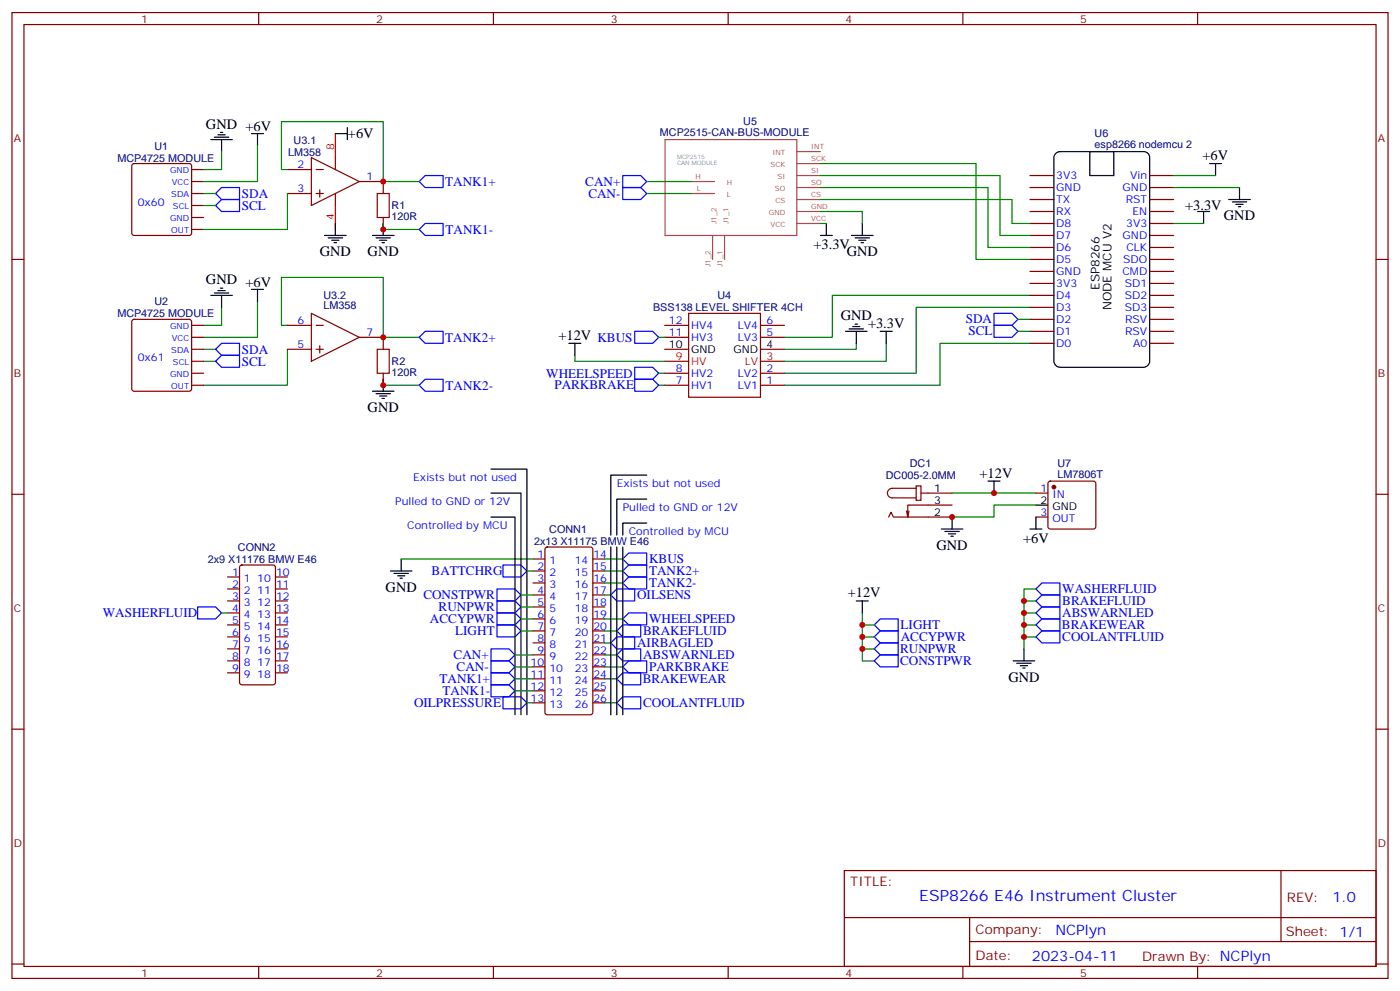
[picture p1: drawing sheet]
<svg xmlns="http://www.w3.org/2000/svg" width="412mm" height="292mm" viewBox="0 0 412 292" stroke-linecap="round" stroke-linejoin="round" font-family="sans-serif">
<g fill="none" stroke="#870000" stroke-width=".35">
<path d="M3.5 3.7h405.4v284.3h-405.4zM7.1 7.2h398.2v277.3h-398.2zM76.2 3.7v3.5M145.3 3.7v3.5M214.5 3.7v3.5M283.6 3.7v3.5M352.8 3.7v3.5M39 48.4l.5-.2h16.2l.5 .2 .2 .5v19.7l-.2 .5-.5 .2h-16.2l-.5-.2-.2-.5v-19.7zM56.4 57h3.6M56.4 53.4h3.6M56.4 49.9h3.6M84.7 57h7"/>
<path d="M84.7 49.9h7M91.7 46.4l14.1 7-14.1 7.1zM93.1 57h2.1M93.1 49.9h2.1M94.2 55.9v2.1M98.8 46.4v3.5M98.8 57v3.5M105.8 53.4h7.1v3.6M303.4 58.7h7M303.4 51.7h7M303.4 55.2h7M338.7 58.7h7"/>
<path d="M338.7 51.7h7M338.7 55.2h7M3.5 76.4h3.6M56.4 67.6h3.6M56.4 64h3.6M56.4 60.5h3.6M112.9 64v3.6M303.4 76.4h7M303.4 62.3h7M303.4 69.3h7M303.4 65.8h7M303.4 79.9h7"/>
<path d="M303.4 72.8h7M338.7 76.4h7M338.7 62.3h7M338.7 69.3h7M338.7 65.8h7M338.7 79.9h7M338.7 72.8h7M405.3 76.4h3.6M39 94.2l.5-.2h16.2l.5 .2 .2 .5v19.8l-.2 .5-.5 .2h-16.2l-.5-.3-.2-.4v-19.8zM56.4 99.3h3.6M56.4 95.8h3.6M84.7 95.8h7"/>
<path d="M91.7 92.3l14.1 7-14.1 7.1zM93.1 95.8h2.1M105.8 99.3h7.1v3.5M195.8 99.3h7M195.8 95.8h7M202.8 92.3h21.2v24.6h-21.2zM224 99.3h7.1M224 95.8h7.1M303.4 87h7M303.4 90.5h7M303.4 97.5h7M303.4 94h7"/>
<path d="M303.4 83.4h7M338.7 87h7M338.7 90.5h7M338.7 97.5h7M338.7 94h7M338.7 83.4h7M56.4 113.4h3.6M56.4 109.9h3.6M56.4 106.4h3.6M56.4 102.8h3.6M84.7 102.8h7M93.1 102.8h2.1"/>
<path d="M94.2 101.8v2.1M112.9 109.9v3.5M195.8 113.4h7M195.8 109.9h7M195.8 106.4h7M195.8 102.8h7M224 113.4h7.1M224 109.9h7.1M224 106.4h7.1M224 102.8h7.1M303.4 101.1h7M338.7 101.1h7"/>
<path d="M3.5 145.5h3.6M261.8 152.2l.7-1.4 .7 1.4h17.3M267.8 150.5l-.4 1.7M269.9 143.1h1.4v4.2h-1.4zM269.9 143.8h-7.1a1.41 1.41 0 0 0-1.4 1.4 1.41 1.41 0 0 0 1.4 1.4h7.1M271.3 145.2h9.2M280.5 148.7h-13.1v3.5l-.3-1.7M305.2 152.2h3.5M305.2 145.2h3.5M308.9 141.8l.5-.2h12.7l.5 .2 .2 .5v12.7l-.2 .5-.5 .3h-12.7l-.5-.3-.2-.5v-12.7zM405.3 145.5h3.6M67 169.9h3.6"/>
<path d="M67 173.4h3.6M67 176.9h3.6M70.8 166.5l.5-.2h9.1l.7 .5v34.1l-.4 .7h-9.4l-.7-.4v-34.2zM81.1 169.9h3.6M81.1 173.4h3.6M81.1 176.9h3.6M157 164.6h3.5M157 168.1h3.5M157 171.6h3.5M157 175.2h3.5M157 178.7h3.5M160.7 161.2l.5-.2h12.7l.7 .5v48.2l-.4 .7h-13l-.6-.4-.1-48.3z"/>
<path d="M174.6 164.6h3.6M174.6 168.1h3.6M174.6 171.6h3.6M174.6 175.2h3.6M174.6 178.7h3.6M67 180.4h3.6M67 184h3.6M67 187.5h3.6M67 191h3.6M67 194.6h3.6M67 198.1h3.6M81.1 180.4h3.6"/>
<path d="M81.1 184h3.6M81.1 187.5h3.6M81.1 191h3.6M81.1 194.6h3.6M81.1 198.1h3.6M157 182.2h3.5M157 185.7h3.5M157 189.3h3.5M157 192.8h3.5M157 196.3h3.5M157 199.8h3.5M174.6 182.2h3.6"/>
<path d="M174.6 185.7h3.6M174.6 189.3h3.6M174.6 192.8h3.6M174.6 196.3h3.6M174.6 199.8h3.6M3.5 214.7h3.6M157 203.4h3.5M157 206.9h3.5M174.6 203.4h3.6M174.6 206.9h3.6M405.3 214.7h3.6M248.7 256.3h156.6v28.2h-156.6z"/>
<path d="M377.3 256.3v20.9M248.7 270.1h156.5M285.6 277.2h119.6M285.6 270.1v14.2M3.5 283.8h3.6M76.2 284.5v3.5M145.3 284.5v3.5M214.5 284.5v3.5M283.6 284.5v3.5M352.8 284.5v3.5M405.3 283.8h3.6"/>
</g>
<g fill="none" stroke="#000" stroke-width=".35">
<path d="M64.2 39.7h2.1M64.9 39h.7M74.1 39.3h3.5M75.8 39.3v3.6M98.8 39.3h3.5M102.3 37.6v3.5M62.1 41.1h6.3M63.1 40.4h4.3M65.3 41.1v3.5M311 45.1l1.2-.5h24.7a1.76 1.76 0 0 1 1.8 1.8v60a1.89 1.89 0 0 1-1.8 1.7h-24.7a1.89 1.89 0 0 1-1.8-1.7v-60zM321 44.6h7.1v7.1h-7.1zM356.3 48.2h3.5"/>
<path d="M358.1 48.2v3.5M361.9 58.7h6.4M363 59.4h4.2M365.1 55.2v3.5M95.6 69.3h6.4M96.7 70h4.2M97.7 70.7h2.1M98.4 71.4h.7M98.8 65.8v3.5M109.7 69.3h6.4M110.8 70h4.2M111.8 70.7h2.1"/>
<path d="M112.5 71.4h.7M112.9 65.8v3.5M241.7 69.3h3.5M243.4 65.8v3.5M250.8 69.3h6.4M251.9 70h4.2M252.9 70.7h2.2M253.6 71.4h.8M254 65.8v3.5M352.8 62.3h3.5M354.5 62.3v3.5M364.1 60.1h2.1"/>
<path d="M364.8 60.9h.7M62.1 87h6.3M63.1 86.3h4.3M64.2 85.5h2.1M64.9 84.8h.7M65.3 87v3.5M74.1 85.2h3.5M75.8 85.2v3.5M249.1 97.5h6.3M250.1 96.8h4.3M251.2 96.1h2.1M251.9 95.4h.7"/>
<path d="M252.2 97.5v3.6M259.3 97.5h3.5M261.1 97.5v3.6M109.7 115.2h6.4M110.8 115.9h4.2M111.8 116.6h2.1M112.5 117.3h.7M112.9 111.7v3.5M167.6 101.1h3.5M169.3 101.1v3.5M144.6 138.1h10.6v72.3M190.5 139.9h-10.6v17.6"/>
<path d="M144.6 145.2h8.9v65.2M144.6 152.2h7.1v58.2M190.5 154h-7.1v3.5M190.5 146.9h-8.8v10.6M277.3 155.8h6.3M278.3 156.5h4.3M279.4 157.2h2.1M280.1 157.9h.7M280.5 152.2v3.6M291 141.6h3.6M292.8 141.6v3.6M303.4 155.8h3.5"/>
<path d="M305.2 148.7h3.5M305.2 152.2v3.6M115 168.1h6.4M116.1 168.8h4.2M117.1 169.5h2.1M117.8 170.2h.7M118.2 164.6v3.5M179.9 161v49.4M181.7 161v49.4M183.4 161v49.4M252.2 176.9h3.6M254 176.9v3.5"/>
<path d="M298.4 194.6h6.4M299.5 195.3h4.2M300.6 196h2.1M301.3 196.7h.7M301.6 191v3.6"/>
</g>
<g fill="none" stroke="#008700" stroke-width=".35">
<path d="M60 57h3.5M65.3 44.6v5.3h-5.3M75.8 42.9v10.5h-15.8M84.7 57v10.6h-24.7M84.7 49.9h-1.8v-14.1h30v17.6h10.6M190.5 53.4h13.1M190.5 57h13.1M241.7 58.7h56.4v7.1h5.3M241.7 51.7h52.9v17.6h8.8M241.7 55.2h49.3v17.6h12.4M241.7 48.2h45.8v28.2h15.9M345.7 51.7h12.4"/>
<path d="M345.7 55.2h19.4M60 60.5h3.5M112.9 65.8v1.8h10.6M241.7 62.3h12.3v3.5M241.7 65.8h1.7M345.7 65.8h8.8M65.3 90.5v5.3h-5.3M75.8 88.7v10.6h-15.8M84.7 95.8h-1.8v-14.1h30v17.6h10.6M194 99.3h1.8M299.9 94h3.5M299.9 97.5h3.5"/>
<path d="M303.4 87h-58.2v12.3h-14.1M303.4 90.5h-33.5v19.4h-38.8M60 106.4h3.5M60 102.8h3.5M84.7 102.8v10.6h-24.7M112.9 111.7v1.7h10.6M169.3 104.6v1.8h26.5M194 113.4h1.8M194 109.9h1.8M252.2 101.1v1.7h-21.1M261.1 101.1v5.3h-30M303.4 101.1h-26.5v12.3h-45.8"/>
<path d="M280.5 145.2h24.7M305.2 148.7h-12.4v3.5h-12.3M118.2 164.6h38.8M153.5 175.2h3.5M153.5 178.7h3.5M155.2 168.1h1.8M178.2 164.6h5.2M178.2 168.1h5.2M178.2 171.6h5.2M178.2 175.2h1.7M305.2 176.9h-3.6v14.1M305.2 173.4h-3.6v3.5"/>
<path d="M65.3 180.4h1.7M151.7 192.8h5.3M151.7 196.3h5.3M151.7 199.8h5.3M153.5 182.2h3.5M153.5 185.7h3.5M178.2 182.2h5.2M178.2 185.7h3.5M178.2 189.3h1.7M178.2 192.8h3.5M178.2 196.3h5.2M178.2 199.8h3.5"/>
<path d="M254 180.4v14.2h3.5M254 184h3.5M254 187.5h3.5M254 191h3.5M301.6 184h3.6M301.6 187.5h3.6M301.6 180.4h3.6M151.7 203.4h5.3M155.2 206.9h1.8M178.2 206.9h3.5"/>
</g>
<g fill="none" stroke="#00f" stroke-width=".35">
<path d="M63.5 57l1.8-1.8h5.3v3.5h-5.3zM123.5 53.4l1.7-1.7h5.3v3.5h-5.3zM183.4 51.7h5.3l1.8 1.7-1.8 1.8h-5.3zM183.4 55.2h5.3l1.8 1.8-1.8 1.7h-5.3zM63.5 60.5l1.8-1.8h5.3v3.6h-5.3zM123.5 67.6l1.7-1.8h5.3v3.5h-5.3zM123.5 99.3l1.7-1.8h5.3v3.6h-5.3zM187 97.5h5.3l1.7 1.8-1.7 1.8h-5.3zM292.8 92.3h5.3l1.8 1.7-1.8 1.8h-5.3zM292.8 95.8h5.3l1.8 1.7-1.8 1.8h-5.3zM63.5 106.4l1.8-1.8h5.3v3.5h-5.3zM63.5 102.8l1.8-1.7h5.3v3.5h-5.3z"/>
<path d="M123.5 113.4l1.7-1.7h5.3v3.5h-5.3zM187 111.7h5.3l1.7 1.7-1.7 1.8h-5.3zM187 108.1h5.3l1.7 1.8-1.7 1.8h-5.3zM58.2 178.7h5.3l1.8 1.7-1.8 1.8h-5.3zM146.4 173.4h5.3l1.8 1.8-1.8 1.7h-5.3zM146.4 176.9h5.3l1.8 1.8-1.8 1.7h-5.3zM148.2 166.3h5.3l1.7 1.8-1.7 1.8h-5.3zM179.9 175.2l1.8-1.8h5.3v3.5h-5.3zM183.4 164.6l1.8-1.8h5.3v3.5h-5.3zM183.4 168.1l1.8-1.8h5.3v3.6h-5.3zM183.4 171.6l1.8-1.7h5.3v3.5h-5.3zM306.9 175.2h5.3v3.5h-5.3l-1.7-1.8z"/>
<path d="M306.9 178.7h5.3v3.5h-5.3l-1.7-1.8zM306.9 171.6h5.3v3.6h-5.3l-1.7-1.8zM144.6 191h5.3l1.8 1.8-1.8 1.8h-5.3zM144.6 194.6h5.3l1.8 1.7-1.8 1.8h-5.3zM144.6 198.1h5.3l1.8 1.7-1.8 1.8h-5.3zM146.4 180.4h5.3l1.8 1.8-1.8 1.8h-5.3zM146.4 184h5.3l1.8 1.7-1.8 1.8h-5.3zM179.9 189.3l1.8-1.8h5.3v3.5h-5.3zM181.7 199.8l1.7-1.7h5.3v3.5h-5.3zM183.4 182.2l1.8-1.8h5.3v3.6h-5.3zM183.4 184h5.3v3.5h-5.3l-1.7-1.8zM183.4 191h5.3v3.6h-5.3l-1.7-1.8z"/>
<path d="M183.4 196.3l1.8-1.7h5.3v3.5h-5.3zM257.5 191l1.8-1.7h5.3v3.5h-5.3zM257.5 187.5l1.8-1.8h5.3v3.6h-5.3zM257.5 184l1.8-1.8h5.3v3.5h-5.3zM259.3 192.8h5.3v3.5h-5.3l-1.8-1.7zM305.2 184l1.7-1.8h5.3v3.5h-5.3zM305.2 187.5l1.7-1.8h5.3v3.6h-5.3zM144.6 201.6h5.3l1.8 1.8-1.8 1.7h-5.3zM148.2 205.1h5.3l1.7 1.8-1.7 1.8h-5.3zM181.7 206.9l1.7-1.8h5.3v3.6h-5.3z"/>
</g>
<path d="M111.1 57h3.6v7h-3.6zM111.1 102.8h3.6v7.1h-3.6z" fill="none" stroke="#a10000" stroke-width=".35"/>
<path d="M98.8 39.3v7.1M98.8 60.5v7.1" fill="none" stroke="#f00" stroke-width=".35"/>
<path d="M195.9 41.1h38.8v28.2h-38.8zM203.6 57h6.9M203.6 53.4h6.9M234.7 44.6h7M234.7 48.2h7M234.7 51.7h7M234.7 55.2h7M234.7 58.7h7M209.9 69.4v7M213.4 69.4v7M234.7 62.3h7M234.7 65.8h7" fill="none" stroke="#a64a4a" stroke-width=".35"/>
<circle cx="310.4" cy="143.4" r=".53" fill="#870000" stroke="#870000" stroke-width=".35"/>
<g fill="#c00">
<circle cx="112.9" cy="53.4" r=".88"/>
<circle cx="112.9" cy="67.6" r=".88"/>
<circle cx="112.9" cy="113.4" r=".88"/>
<circle cx="112.9" cy="99.3" r=".88"/>
<circle cx="280.5" cy="152.2" r=".88"/>
<circle cx="292.8" cy="145.2" r=".88"/>
<circle cx="254" cy="184" r=".88"/>
<circle cx="254" cy="187.5" r=".88"/>
<circle cx="254" cy="191" r=".88"/>
<circle cx="301.6" cy="187.5" r=".88"/>
<circle cx="301.6" cy="184" r=".88"/>
<circle cx="301.6" cy="180.4" r=".88"/>
<circle cx="301.6" cy="176.9" r=".88"/>
</g>
<text font-size="4.6" fill="#00f" x="270.8" y="265.3">ESP8266 E46 Instrument Cluster</text>
<g font-size="4.2">
<text x="60.7" y="37.9">GND +6V</text>
<text x="102.5" y="40.7">+6V</text>
<text x="354.2" y="47.1">+6V</text>
<text x="349.1" y="61.9">+3.3V</text>
<text x="360.5" y="64.8">GND</text>
<text x="94.2" y="75.4">GND</text>
<text x="108.3" y="75.4">GND</text>
<text x="239.6" y="73.3">+3.3V</text>
<text x="249.4" y="75.4">GND</text>
<text x="60.7" y="83.8">GND +6V</text>
<text x="247.6" y="94.3">GND</text>
<text x="164.5" y="100">+12V KBUS</text>
<text x="255.7" y="96.5">+3.3V</text>
<text x="108.3" y="121.3">GND</text>
<text x="288.5" y="140.6">+12V</text>
<text x="275.9" y="161.8">GND</text>
<text x="301.4" y="159.7">+6V</text>
<text x="113.6" y="174.2">GND</text>
<text x="249.7" y="175.9">+12V</text>
<text x="297" y="200.6">GND</text>
</g>
<g font-size="4.2" fill="#00f">
<text x="392.5" y="265.6">1.0</text>
<text x="310.9" y="275.1">NCPlyn</text>
<text x="304" y="282.9">2023-04-11</text>
</g>
<g font-size="3.9" fill="#00f">
<text x="71.2" y="58.3">SDA</text>
<text x="131.1" y="54.8">TANK1+</text>
<text x="172.4" y="54.7">CAN+</text>
<text x="173.3" y="58.2">CAN-</text>
<text x="71.2" y="61.9">SCL</text>
<text x="131.2" y="68.9">TANK1-</text>
<text x="284.5" y="95.1">SDA</text>
<text x="131.1" y="100.7">TANK2+</text>
<text x="285.2" y="98.7">SCL</text>
<text x="71.2" y="107.7">SCL</text>
<text x="71.2" y="104.2">SDA</text>
<text x="160.9" y="111.1">WHEELSPEED</text>
<text x="131.2" y="114.8">TANK2-</text>
<text x="163.3" y="114.6">PARKBRAKE</text>
<text x="191.2" y="165.8">KBUS</text>
<text x="127.1" y="169.4">BATTCHRG</text>
<text x="191.2" y="169.4">TANK2+</text>
<text x="191.2" y="172.9">TANK2-</text>
<text x="124.7" y="176.4">CONSTPWR</text>
<text x="129.2" y="179.9">RUNPWR</text>
<text x="187.7" y="176.4">OILSENS</text>
<text x="312.9" y="178.2">BRAKEFLUID</text>
<text x="312.9" y="174.6">WASHERFLUID</text>
<text x="30.3" y="181.7">WASHERFLUID</text>
<text x="126.6" y="183.5">ACCYPWR</text>
<text x="191.2" y="183.5">WHEELSPEED</text>
<text x="265.3" y="185.2">LIGHT</text>
<text x="312.8" y="185.2">BRAKEWEAR</text>
<text x="312.9" y="181.7">ABSWARNLED</text>
<text x="134.1" y="187">LIGHT</text>
<text x="187.7" y="190.5">AIRBAGLED</text>
<text x="189.4" y="187">BRAKEFLUID</text>
<text x="265.3" y="188.7">ACCYPWR</text>
<text x="312.9" y="188.8">COOLANTFLUID</text>
<text x="133.6" y="194">CAN+</text>
<text x="134.5" y="197.6">CAN-</text>
<text x="189.4" y="194">ABSWARNLED</text>
<text x="191.2" y="197.6">PARKBRAKE</text>
<text x="265.2" y="195.8">CONSTPWR</text>
<text x="265.2" y="192.2">RUNPWR</text>
<text x="129.5" y="201.1">TANK1+</text>
<text x="189.4" y="201.1">BRAKEWEAR</text>
<text x="122" y="208.2">OILPRESSURE</text>
<text x="130.4" y="204.6">TANK1-</text>
<text x="189.4" y="208.2">COOLANTFLUID</text>
</g>
<g font-size="3.9" fill="#800">
<text x="250.5" y="260.9">TITLE:</text>
<text x="379.1" y="265.6">REV:</text>
<text x="287.4" y="275.1">Company:</text>
<text x="378.7" y="275.7">Sheet: 1/1</text>
<text x="287.4" y="282.8">Date:</text>
<text x="336.4" y="282.8">Drawn By: NCPlyn</text>
</g>
<g font-size="3.5">
<text x="323.8" y="85.3" transform="rotate(-90 323.8 85.3)">ESP8266</text>
<text x="327.4" y="91.3" transform="rotate(-90 327.4 91.3)">NODE MCU V2</text>
</g>
<g font-size="3.2" fill="#800">
<text x="41.6" y="6.7">1</text>
<text x="110.8" y="6.7">2</text>
<text x="179.9" y="6.7">3</text>
<text x="249.1" y="6.7">4</text>
<text x="318.2" y="6.7">5</text>
<text x="4.1" y="41.8">A</text>
<text x="405.9" y="41.8">A</text>
<text x="4.1" y="110.9">B</text>
<text x="405.9" y="110.9">B</text>
<text x="4.1" y="180.1">C</text>
<text x="405.9" y="180.1">C</text>
<text x="4.1" y="249.2">D</text>
<text x="405.9" y="249.2">D</text>
<text x="41.6" y="287.5">1</text>
<text x="110.8" y="287.5">2</text>
<text x="179.9" y="287.5">3</text>
<text x="249.1" y="287.5">4</text>
<text x="318.2" y="287.5">5</text>
</g>
<g font-size="3.2" fill="#000080">
<text x="194.4" y="40.1">MCP2515-CAN-BUS-MODULE</text>
<text x="219" y="36.8">U5</text>
<text x="322.4" y="40.4">U6</text>
<text x="34.6" y="47.6">MCP4725 MODULE</text>
<text x="45.5" y="44">U1</text>
<text x="84.9" y="45.8">LM358</text>
<text x="86.5" y="42.3">U3.1</text>
<text x="322.4" y="43.6">esp8266 nodemcu 2</text>
<text x="115.4" y="64.8">120R</text>
<text x="115.4" y="61.6">R1</text>
<text x="45.5" y="89.9">U2</text>
<text x="95.3" y="88">U3.2</text>
<text x="211.3" y="88.1">U4</text>
<text x="34.6" y="93.4">MCP4725 MODULE</text>
<text x="95.3" y="91.1">LM358</text>
<text x="192.4" y="91.6">BSS138 LEVEL SHIFTER 4CH</text>
<text x="115.4" y="107.5">R2</text>
<text x="115.4" y="110.7">120R</text>
<text x="268" y="137.4">DC1</text>
<text x="311.5" y="137.4">U7</text>
<text x="260.9" y="141.1">DC005-2.0MM</text>
<text x="311.5" y="140.6">LM7806T</text>
<text x="157.3" y="160.5">2x13 X11175 BMW E46</text>
<text x="161.8" y="156.8">CONN1</text>
<text x="61.2" y="165.7">2x9 X11176 BMW E46</text>
<text x="70.1" y="162.2">CONN2</text>
</g>
<g font-size="3.2" fill="#f00">
<text x="98.4" y="44.3" transform="rotate(-90 98.4 44.3)">8</text>
<text x="98.4" y="64.6" transform="rotate(-90 98.4 64.6)">4</text>
<text x="199.1" y="106">9</text>
<text x="203.6" y="107.4">HV</text>
<text x="219.4" y="107.4">LV</text>
<text x="225.8" y="106">3</text>
</g>
<g font-size="3.2" fill="#00f">
<text x="87.6" y="49.6">2</text>
<text x="107.9" y="53.1">1</text>
<text x="311.1" y="52.7">3V3</text>
<text x="332.9" y="52.7">Vin</text>
<text x="87.6" y="56.6">3</text>
<text x="311.1" y="59.8">TX</text>
<text x="311.1" y="56.3">GND</text>
<text x="330.7" y="56.3">GND</text>
<text x="331.6" y="59.8">RST</text>
<text x="40.6" y="60.5">0x60</text>
<text x="311.1" y="63.3">RX</text>
<text x="333.6" y="63.3">EN</text>
<text x="311.1" y="66.9">D8</text>
<text x="311.1" y="70.4">D7</text>
<text x="330.7" y="70.4">GND</text>
<text x="331.8" y="66.9">3V3</text>
<text x="311.1" y="77.4">D5</text>
<text x="311.1" y="73.9">D6</text>
<text x="330.8" y="77.4">SDO</text>
<text x="331.8" y="73.9">CLK</text>
<text x="311.1" y="81">GND</text>
<text x="330.6" y="81">CMD</text>
<text x="311.1" y="88">D4</text>
<text x="311.1" y="84.5">3V3</text>
<text x="331.3" y="88">SD2</text>
<text x="331.3" y="84.5">SD1</text>
<text x="87.6" y="95.4">6</text>
<text x="197.1" y="95.4">12</text>
<text x="225.8" y="95.4">6</text>
<text x="311.1" y="91.5">D3</text>
<text x="311.1" y="95.1">D2</text>
<text x="331.3" y="91.5">SD3</text>
<text x="331.4" y="95.1">RSV</text>
<text x="107.9" y="99">7</text>
<text x="197.1" y="99">11</text>
<text x="203.6" y="100.4">HV3</text>
<text x="203.6" y="96.8">HV4</text>
<text x="217.4" y="100.4">LV3</text>
<text x="217.4" y="96.8">LV4</text>
<text x="225.8" y="99">5</text>
<text x="311.1" y="98.6">D1</text>
<text x="331.4" y="98.6">RSV</text>
<text x="40.6" y="106.4">0x61</text>
<text x="87.6" y="102.5">5</text>
<text x="311.1" y="102.1">D0</text>
<text x="333.8" y="102.1">A0</text>
<text x="199.1" y="113.1">7</text>
<text x="199.1" y="109.5">8</text>
<text x="203.6" y="110.9">HV2</text>
<text x="217.4" y="110.9">LV2</text>
<text x="225.8" y="109.5">2</text>
<text x="225.8" y="113.1">1</text>
<text x="203.6" y="114.5">HV1</text>
<text x="217.4" y="114.5">LV1</text>
<text x="121.7" y="141.6">Exists but not used</text>
<text x="181.7" y="143.4">Exists but not used</text>
<text x="116.4" y="148.7">Pulled to GND or 12V</text>
<text x="306.5" y="144.8">1</text>
<text x="310" y="146.6">IN</text>
<text x="119.9" y="155.8">Controlled by MCU</text>
<text x="183.4" y="150.5">Pulled to GND or 12V</text>
<text x="306.5" y="151.9">3</text>
<text x="310" y="153.6">OUT</text>
<text x="185.2" y="157.5">Controlled by MCU</text>
<text x="158.3" y="164.2">1</text>
<text x="158.3" y="167.7">2</text>
<text x="161.8" y="166">1</text>
<text x="169.3" y="166">14</text>
<text x="174.8" y="167.7">15</text>
<text x="174.8" y="164.2">14</text>
<text x="68.4" y="169.5">1</text>
<text x="68.4" y="173">2</text>
<text x="71.9" y="171.3">1</text>
<text x="75.8" y="171.3">10</text>
<text x="81.3" y="173">11</text>
<text x="81.3" y="169.5">10</text>
<text x="158.3" y="171.3">3</text>
<text x="161.8" y="169.5">2</text>
<text x="161.8" y="173">3</text>
<text x="169.3" y="173">16</text>
<text x="169.3" y="169.5">15</text>
<text x="174.8" y="171.3">16</text>
<text x="68.4" y="176.6">3</text>
<text x="71.9" y="174.8">2</text>
<text x="71.9" y="178.3">3</text>
<text x="75.8" y="178.3">12</text>
<text x="75.8" y="174.8">11</text>
<text x="81.3" y="176.6">12</text>
<text x="158.3" y="174.8">4</text>
<text x="158.3" y="178.3">5</text>
<text x="161.8" y="176.6">4</text>
<text x="169.3" y="176.6">17</text>
<text x="174.8" y="178.3">18</text>
<text x="174.8" y="174.8">17</text>
<text x="68.4" y="180.1">4</text>
<text x="68.4" y="183.6">5</text>
<text x="71.9" y="181.9">4</text>
<text x="71.9" y="185.4">5</text>
<text x="75.8" y="185.4">14</text>
<text x="75.8" y="181.9">13</text>
<text x="81.3" y="183.6">14</text>
<text x="81.3" y="180.1">13</text>
<text x="158.3" y="181.9">6</text>
<text x="158.3" y="185.4">7</text>
<text x="161.8" y="180.1">5</text>
<text x="161.8" y="183.6">6</text>
<text x="169.3" y="183.6">19</text>
<text x="169.3" y="180.1">18</text>
<text x="174.8" y="185.4">20</text>
<text x="174.8" y="181.9">19</text>
<text x="68.4" y="187.1">6</text>
<text x="68.4" y="190.7">7</text>
<text x="71.9" y="188.9">6</text>
<text x="75.8" y="188.9">15</text>
<text x="81.3" y="190.7">16</text>
<text x="81.3" y="187.1">15</text>
<text x="158.3" y="188.9">8</text>
<text x="161.8" y="187.1">7</text>
<text x="161.8" y="190.7">8</text>
<text x="169.3" y="190.7">21</text>
<text x="169.3" y="187.1">20</text>
<text x="174.8" y="188.9">21</text>
<text x="68.4" y="194.2">8</text>
<text x="68.4" y="197.7">9</text>
<text x="71.9" y="192.4">7</text>
<text x="71.9" y="196">8</text>
<text x="75.8" y="196">17</text>
<text x="75.8" y="192.4">16</text>
<text x="81.3" y="197.7">18</text>
<text x="81.3" y="194.2">17</text>
<text x="156.3" y="196">10</text>
<text x="158.3" y="192.4">9</text>
<text x="161.8" y="194.2">9</text>
<text x="161.8" y="197.7">10</text>
<text x="169.3" y="197.7">23</text>
<text x="169.3" y="194.2">22</text>
<text x="174.8" y="196">23</text>
<text x="174.8" y="192.4">22</text>
<text x="71.9" y="199.5">9</text>
<text x="75.8" y="199.5">18</text>
<text x="156.3" y="199.5">11</text>
<text x="156.3" y="203">12</text>
<text x="161.8" y="201.3">11</text>
<text x="169.3" y="201.3">24</text>
<text x="174.8" y="203">25</text>
<text x="174.8" y="199.5">24</text>
<text x="156.3" y="206.6">13</text>
<text x="161.8" y="204.8">12</text>
<text x="161.8" y="208.3">13</text>
<text x="169.3" y="208.3">26</text>
<text x="169.3" y="204.8">25</text>
<text x="174.8" y="206.6">26</text>
</g>
<g font-size="3.2">
<text x="197.1" y="102.5">10</text>
<text x="203.6" y="103.9">GND</text>
<text x="216" y="103.9">GND</text>
<text x="225.8" y="102.5">4</text>
<text x="275.2" y="148.3">3</text>
<text x="275.2" y="144.8">1</text>
<text x="306.5" y="148.3">2</text>
<text x="275.2" y="151.9">2</text>
<text x="310" y="150.1">GND</text>
</g>
<g font-size="2.5" fill="#00f">
<text x="50.1" y="51">GND</text>
<text x="50.5" y="58">SDA</text>
<text x="50.6" y="54.5">VCC</text>
<text x="50.1" y="65.1">GND</text>
<text x="51" y="61.6">SCL</text>
<text x="50.5" y="68.6">OUT</text>
<text x="50.1" y="96.8">GND</text>
<text x="50.6" y="100.4">VCC</text>
<text x="50.5" y="103.9">SDA</text>
<text x="51" y="107.4">SCL</text>
<text x="50.1" y="110.9">GND</text>
<text x="50.5" y="114.5">OUT</text>
</g>
<g font-size="2.1" fill="#a54b4b">
<text x="227.6" y="45.7">INT</text>
<text x="239" y="43.9">INT</text>
<text x="239" y="47.5">SCK</text>
<text x="204.9" y="52.8">H</text>
<text x="227" y="49.2">SCK</text>
<text x="229" y="52.7">SI</text>
<text x="239" y="51">SI</text>
<text x="205.3" y="56.3">L</text>
<text x="214.1" y="58">L</text>
<text x="214.1" y="54.5">H</text>
<text x="228.2" y="56.3">SO</text>
<text x="228.4" y="59.8">CS</text>
<text x="239" y="54.5">SO</text>
<text x="239" y="58">CS</text>
<text x="211.1" y="66" transform="rotate(-90 211.1 66)">J1_2</text>
<text x="214.6" y="66" transform="rotate(-90 214.6 66)">J1_1</text>
<text x="226.5" y="63.3">GND</text>
<text x="239" y="61.6">GND</text>
<text x="239" y="65.1">VCC</text>
<text x="226.9" y="66.8">VCC</text>
<text x="209.3" y="78.6" transform="rotate(-90 209.3 78.6)">J1_2</text>
<text x="212.8" y="78.6" transform="rotate(-90 212.8 78.6)">J1_1</text>
</g>
<g font-size="1.8" fill="#838383">
<text x="199.4" y="46.8">MCP2515</text>
<text x="199.4" y="48.6">CAN MODULE</text>
</g>
</svg>
